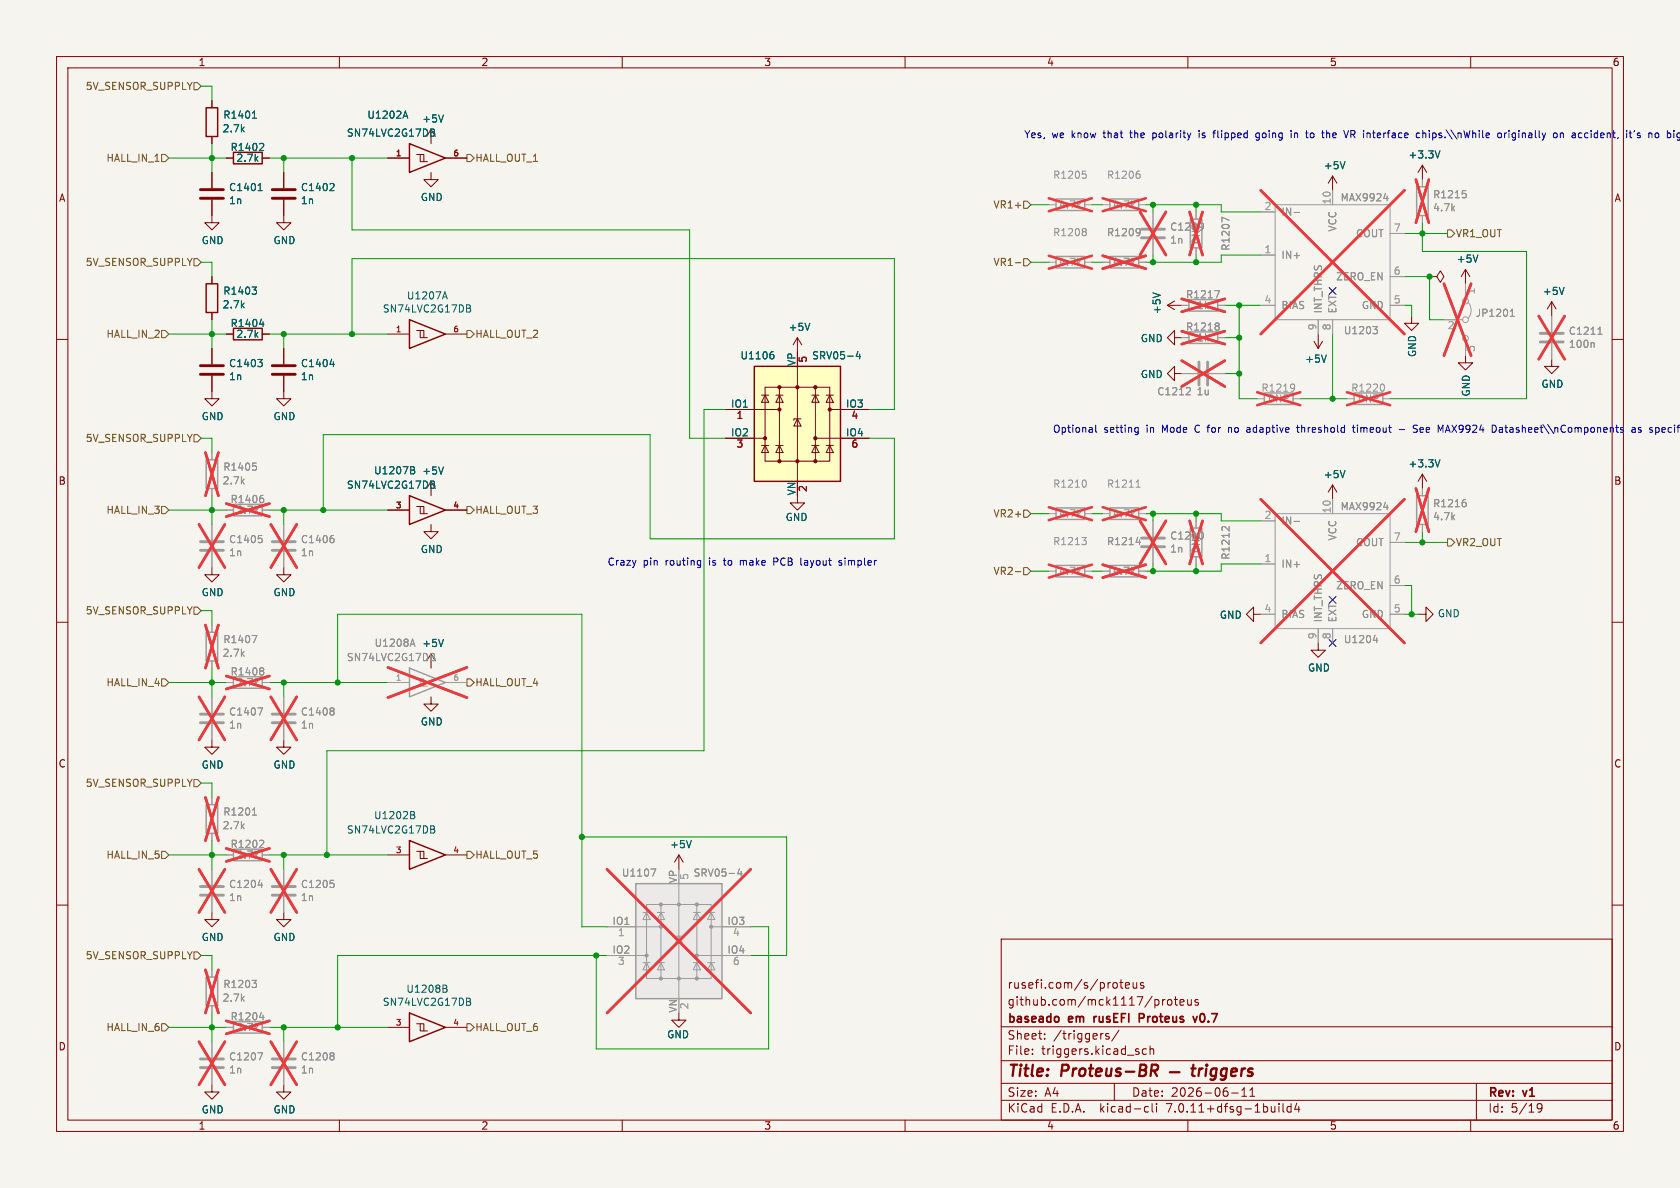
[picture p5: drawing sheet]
<svg xmlns="http://www.w3.org/2000/svg" width="297mm" height="210mm" viewBox="0 0 297 210" stroke-linecap="round" stroke-linejoin="round" font-family="sans-serif">
<path d="M0 0h297v210h-297z" fill="#f5f4ef" stroke="#f5f4ef" stroke-width=".18"/>
<g fill="none" stroke="#840000" stroke-width=".18">
<path d="M10 10h277v190h-277zM12 12h273v186h-273zM37.5 17.8v1.3M60 10v2M110 10v2M160 10v2M210 10v2M260 10v2M37.5 35.3v4.1h1.2l-1.2 1.2-1.3-1.2h1.3M37.5 24.1v1.3M37.5 30.5v2.8M40 27.9h1.3"/>
<path d="M46.4 27.9h1.2M50.2 35.3v4.1h1.2l-1.2 1.2-1.3-1.2h1.3M50.2 30.5v2.8M68.6 27.9h3.8M73.7 27.3h.6v1.3h1.3M74.3 27.3h.6v1.3M76.2 30.5v1.3h1.3l-1.3 1.2-1.3-1.2h1.3M77 24.1l-.8-1.2v2.5M78.7 27.9h3.8M235.6 31.1l-.8 1.3M235.6 31.1v2.6M235.6 31.1l.7 1.3"/>
<path d="M251.5 29.2l-.8 1.3M251.5 29.2v2.6M251.5 29.2l.7 1.3M10 60h2M37.5 48.9v1.3M37.5 55.2v1.3M40 59.1h1.3M46.4 59.1h1.2M68.6 59.1h3.8M73.7 58.4h.6v1.3h1.3M74.3 58.4h.6v1.3M78.7 59.1h3.8"/>
<path d="M141 59.7l-.8 1.3M141 59.7v2.5M141 59.7l.7 1.3M206.4 54l1.2 .7M206.4 54h2.5M207.6 59.7v-1.3l-1.2 1.3 1.2 1.3v-1.3h1.3M207.6 53.2l-1.2 .8M233 59.1v2.5M249.6 55.9v1.3h1.2l-1.2 1.2-1.3-1.2h1.3M252.7 48.9h1.3l.6-1 .7 1-.7 1-.6-1M252.7 48.9h.1M259.1 47.6l-.8 1.3"/>
<path d="M259.1 47.6v2.6M259.1 47.6l.7 1.3M274.3 53.3l-.7 1.3M274.3 53.3v2.6M274.3 53.3l.8 1.3M285 60h2M37.5 66.4v4.1h1.2l-1.2 1.3-1.3-1.3h1.3M37.5 61.6v2.8M50.2 66.4v4.1h1.2l-1.2 1.3-1.3-1.3h1.3M50.2 61.6v2.8M128.3 72.4h9.5M128.3 77.5h7"/>
<path d="M134.6 78.7h1.3M134.6 69.9h1.3M135.3 68.5h11.4v13h-11.4zM135.3 78.7l.6 1.3h-1.3zM135.3 69.9l.6 1.2h-1.3zM137.2 78.7h1.2M137.2 69.9h1.2M137.8 78.7l.6 1.3h-1.2zM137.8 69.9l.6 1.2h-1.2zM137.8 68.5v13M141 74l.6 1.3h-1.3zM141 64.8v20.3"/>
<path d="M141.6 74h-1.3v.3M143.5 78.7h1.3M143.5 69.9h1.3M144.1 78.7l.7 1.3h-1.3zM144.1 69.9l.7 1.2h-1.3zM144.1 68.5v13M144.1 77.5h9.6M146 78.7h1.3M146 69.9h1.3M146.7 78.7l.6 1.3h-1.3zM146.7 69.9l.6 1.2h-1.3zM146.7 72.4h7"/>
<path d="M207.6 66v-1.2l-1.2 1.2 1.2 1.3v-1.3h1.3M232.3 60.3l.7 1.3M233.8 60.3l-.8 1.3M259.1 62.9v1.2h1.2l-1.2 1.3-1.3-1.3h1.3M274.3 63.5v1.3h1.3l-1.3 1.2-1.3-1.2h1.3M68.6 90.2h3.8M73.7 89.5h.6v1.3h1.3M74.3 89.5h.6v1.3M76.2 92.7v1.3h1.3l-1.3 1.3-1.3-1.3h1.3M77 86.4l-.8-1.3v2.5M78.7 90.2h3.8M141 87.6v1.3h1.2l-1.2 1.3-1.3-1.3h1.3"/>
<path d="M235.6 85.7v2.6M235.6 85.7l-.8 1.3M235.6 85.7l.7 1.3M251.5 83.8v2.6M251.5 83.8l-.8 1.3M251.5 83.8l.7 1.3M10 110h2M37.5 100.3v1.3h1.2l-1.2 1.3-1.3-1.3h1.3M50.2 100.3v1.3h1.2l-1.2 1.3-1.3-1.3h1.3M77 116.8l-.8-1.2v2.5M221.6 108.6v-1.3l-1.3 1.3 1.3 1.3v-1.3h1.3M233 113.7v1.2h1.3l-1.3 1.3-1.2-1.3h1.2"/>
<path d="M250.8 108.6h1.3v-1.3l1.3 1.3-1.3 1.3v-1.3M285 110h2M37.5 130.8v1.3h1.2l-1.2 1.3-1.3-1.3h1.3M50.2 130.8v1.3h1.2l-1.2 1.3-1.3-1.3h1.3M76.2 123.2v1.3h1.3l-1.3 1.2-1.3-1.2h1.3M10 160h2M68.6 151.1h3.8M73.7 150.5h.6v1.3h1.3M74.3 150.5h.6v1.3M78.7 151.1h3.8M120 151.1l-.7 1.3M120 151.1v2.6"/>
<path d="M120 151.1l.8 1.3M285 160h2M37.5 161.3v1.3h1.2l-1.2 1.2-1.3-1.2h1.3M50.2 161.3v1.3h1.2l-1.2 1.2-1.3-1.2h1.3M120 179.1v1.2h1.3l-1.3 1.3-1.3-1.3h1.3M177 166h108v32h-108zM197.5 173.8v.8M198 173.7h.5M198.2 173.2v1.3l.3 .2M199 174.2l.7-.1-.1-.3-.4-.1-.2 .2v.7h.6M200.3 173.7l.1 .9 .3 .1 .3-.1M201 173.7v1"/>
<path d="M202.2 173.8l-.4-.1-.2 .2 .1 .2 .5 .2v.3h-.6M205.5 176.7v1M206 176.7l-.3 .1-.2 .2M206.5 176.8l.4-.1 .3 .3v.4l-.3 .3-.4-.1-.1-.2v-.4zM207.6 176.7h.6M207.8 176.2v1.3l.4 .2M208.6 177.2l.7-.1-.1-.3-.4-.1-.2 .2 .1 .7h.5M210 176.7v.9l.4 .1 .2-.1M210.6 176.7v1M211.8 176.8l-.3-.1-.3 .2 .1 .2 .5 .2v.3h-.6M37.5 191.8v1.2h1.2l-1.2 1.3-1.3-1.3h1.3M50.2 191.8v1.2h1.2l-1.2 1.3-1.3-1.3h1.3"/>
<path d="M60 198v2M68.6 181.6h3.8M73.7 181h.6v1.2h1.3M74.3 181h.6v1.2M78.7 181.6h3.8M110 198v2M160 198v2M177 194.5h108M177 191.5h108M177 187.5h108M177 181.5h108M182.5 186.3v.1"/>
<path d="M182.5 185.5v.1M184.7 183.6v.1M184.7 182.8v.1M196 182.8l-.3-.1-.2 .2v.2l.5 .2v.3h-.5M197 191.5v3M197.8 182.1l-1.3 2M202.6 195.6l.4 .1M202.7 185.5l-.5-.1-.2 .3v.4l.1 .2h.6M203 196.5l-.4 .1M203.3 185.5l.2-.1 .4 .1 .1 .9M203.3 184.9v1.5M203.7 195.1v1.3l.2 .2"/>
<path d="M204.5 195.1v.1M204.5 195.6v1M210 198v2M217.7 193.2h1.2M219.5 193.8h.9M219.5 192.7l.5-.4v1.5M221 193.8h.8M221 192.7l.4-.4v1.5M226.1 195.1v.1M226.1 195.6v1M226.8 195.1v1.3l.2 .2M228.2 195.7l-.4-.1-.3 .3v.4l.2 .2h.5"/>
<path d="M228.2 195.1v1.5M229.2 195l-.3 1.1h.9M229.6 195.6v1M260 198v2M261 191.5v6.5M271.7 195.4l.3-.3 .5 .1a.99 .99 0 0 1-.3 1.4h-.3M271.7 195.7l.3 .3h.5l.1-.3"/>
</g>
<g fill="none" stroke="#840000" stroke-width=".4">
<path d="M203.6 188.2l1 .1a.58 .58 0 0 1-.3 1h-.8M204 189.3l.5 .9M206.8 189.5h1.7M210.6 188.9h.8M211 188.2l-.2 1.7v.2l.4 .1M212 188.9l-.1 1.3M212.6 188.9l-.4 .1-.2 .3M213.3 188.9l-.2 1.3M213.4 188.2l-.1 .2M213.4 188.2l-.1 .1v.1M213.4 188.2v.1l-.1 .1M215.1 189a.66 .66 0 0 0-1 .3l-.1 .5 .2 .3 .1 .1 .6-.1"/>
<path d="M215.1 188.9l-.2 1.6a.6 .6 0 0 1-.9 .3M216.9 189a.66 .66 0 0 0-1 .3l-.1 .5 .2 .3 .2 .1 .5-.1M216.9 188.9l-.2 1.6a.6 .6 0 0 1-.9 .3M217.7 189.5l.9-.1v-.4l-.2-.1-.6 .1-.2 .9 .3 .3 .6-.1M219.6 188.9l-.2 1.3M220.1 188.9l-.4 .1-.2 .3M221.5 189a.49 .49 0 0 0-.8 .3v.1l.7 .2v.3l-.3 .3-.5-.1"/>
</g>
<path d="M187.1 179.8v.7M193.4 179.7v1M193.5 179.8l-.1 .2M202.1 179.3l-.7-.1v1.5M202.1 179.9l-.7 .1M210.9 179.7l.4 1 .3-1M212.2 179.5v.9" fill="none" stroke="#840000" stroke-width=".3"/>
<g fill="none" stroke="#006464" stroke-width=".18">
<path d="M44.7 19.9l.3-.3v1.3M71.7 19.6l.4 1.3M44.6 20.9h.7M45.6 33.7h.8M45.8 32.7l.2-.3v1.3M46.4 25.3l.2 .3v.3l-.8 .7h.8M58.8 32.4l.3 .3-.1 .3-.7 .7h.8M71.4 20.5h.6M76.1 22.8l.6 .1 .1 .3-.2 .2M76.1 23.4h.5M76.6 23.4l.3 .3-.1 .3-.7 .1M78.4 20.3l-.4 1.3"/>
<path d="M237.8 28.6l-.4 1.2M254.6 26.7l-.5 1.2M44.6 50.7h.7l-.4 .5M45.1 51.2l.2 .3v.3l-.2 .2M45.9 57.3h.8M46.5 56.9v.8M78.3 52.5h.7M78.6 51.6l.5 1.3M82.5 53.9l.6 .1 .1 .3-.3 .2M82.5 54.5h.4M82.9 54.5l.3 .2v.3l-.7 .2M143.2 57.1l-.5 1.3"/>
<path d="M203.8 51.8l1.3 .4M261.3 45.1l-.4 1.3M276.5 50.8l-.4 1.3M45.6 63.5h.8l-.5 .5M46.1 64l.3 .3v.3l-.3 .2M58.3 64.4h.8M58.9 64v.8M136.3 62.7h.4l.1 .2v.4l-.5 .1M136.5 62.2h.2M151.7 62.1l-.3 .9h.8M152 62.6v.8M234.5 62.8l-.4 1.2"/>
<path d="M72.6 82.5l.6 .1 .1 .3-.3 .2M72.6 83.1h.4M73 83.1l.3 .2v.3l-.7 .2M76.1 85l.6 .2 .1 .2-.2 .2M76.1 85.6h.5M76.6 85.6l.3 .3-.1 .3-.7 .1M78.4 82.5l-.4 1.3M237.8 83.2l-.4 1.3M254.6 81.3l-.5 1.2M78.4 113l-.4 1.3M72.6 143.5l.6 .1 .1 .2-.3 .3M72.6 144.1h.4"/>
<path d="M73 144.1l.3 .2v.3l-.7 .1M76.1 146l.6 .1 .1 .3-.2 .2M76.1 146.6h.5M76.6 146.6l.3 .2-.1 .3-.7 .2M122.2 148.6l-.4 1.3M78.3 174.1l.6 .2 .1 .2-.3 .2M78.3 174.7h.4M78.7 174.7l.3 .3v.3l-.7 .1M82.5 176.4l.6 .2 .1 .2-.3 .3M82.5 177.1h.4M82.9 177.1l.3 .2v.3l-.7 .1"/>
</g>
<path d="M35.4 35.1h4.1M35.4 33.5h4.1M48.1 35.1h4.1M48.1 33.5h4.1M35.4 66.2h4.1M35.4 64.6h4.1M48.1 66.2h4.1M48.1 64.6h4.1" fill="none" stroke="#840000" stroke-width=".51"/>
<g fill="none" stroke="#9c9b98" stroke-width=".25">
<path d="M186.7 35.2h5.1v2h-5.1zM196.2 35.2h5.1v2h-5.1zM210.4 38.7h2.1v5.1h-2.1zM250.4 33h2.1v5.1h-2.1zM186.7 45.3h5.1v2.1h-5.1zM196.2 45.3h5.1v2.1h-5.1zM210.2 58.7h5.1v2h-5.1zM210.2 53h5.1v2h-5.1zM223.5 69.5h5.1v2h-5.1zM239.4 69.5h5.1v2h-5.1zM36.4 81.3h2.1v5.1h-2.1zM41.3 89.2h5.1v2h-5.1z"/>
<path d="M186.7 89.8h5.1v2h-5.1zM186.7 99.9h5.1v2.1h-5.1zM196.2 89.8h5.1v2h-5.1zM196.2 99.9h5.1v2.1h-5.1zM210.4 93.3h2.1v5.1h-2.1zM250.4 87.6h2.1v5.1h-2.1zM36.4 111.8h2.1v5h-2.1zM41.3 119.6h5.1v2.1h-5.1zM72.4 118.1l6.3 2.6-6.3 2.5zM36.4 142.2h2.1v5.1h-2.1zM41.3 150.1h5.1v2h-5.1zM112.4 156.2h15.2v20.3h-15.2z"/>
<path d="M36.4 172.7h2.1v5.1h-2.1zM41.3 180.6h5.1v2h-5.1z"/>
</g>
<g fill="none" stroke="#9c9b98" stroke-width=".18">
<path d="M185.4 36.2h1.3M191.8 36.2h1.2M194.9 36.2h1.3M201.3 36.2h1.3M203.8 37.5v2.8M211.5 37.5v1.2M222.9 37.5h2.5M225.4 36.2h20.3v20.3h-20.3zM235.6 33.7v2.5M251.5 31.8v1.2M251.5 38.1v1.3M185.4 46.4h1.3"/>
<path d="M191.8 46.4h1.2M194.9 46.4h1.3M201.3 46.4h1.3M203.8 42.3v2.8M208.9 54h1.3M208.9 59.7h1.3M211.5 43.8v1.3M215.3 54h1.2M215.3 59.7h1.2M222.9 45.1h2.5M222.9 54h2.5M233 56.5v2.6"/>
<path d="M235.6 56.5v2.6M245.7 54h2.6M245.7 48.9h2.6M245.7 41.3h2.6M255.3 56.5h3.3M259.1 50.2v2.5M259.6 53.5a2.27 2.27 0 0 1 0 2.8M274.3 55.9v2.8M208.9 66h2.8M213.7 66h2.8M222.2 70.5h1.3M228.6 70.5h1.3"/>
<path d="M238.1 70.5h1.3M244.5 70.5h1.2M259.1 60.3v2.6M274.3 60.7v2.8M37.5 80v1.3M37.5 86.4v1.2M37.5 92.7v2.8M37.5 97.5v2.8M40 90.2h1.3M46.4 90.2h1.2M50.2 92.7v2.8M50.2 97.5v2.8"/>
<path d="M185.4 90.8h1.3M191.8 90.8h1.2M194.9 90.8h1.3M201.3 90.8h1.3M203.8 92.1v2.8M203.8 96.9v2.8M211.5 92.1v1.2M211.5 98.4v1.3M222.9 99.7h2.5M222.9 92.1h2.5M225.4 90.8h20.3v20.3h-20.3zM235.6 88.3v2.5"/>
<path d="M245.7 95.9h2.6M251.5 86.4v1.2M251.5 92.7v1.3M37.5 110.5v1.3M37.5 116.8v1.3M185.4 101h1.3M191.8 101h1.2M194.9 101h1.3M201.3 101h1.3M222.9 108.6h2.5M233 111.1v2.6M235.6 111.1v2.6"/>
<path d="M245.7 108.6h2.6M245.7 103.5h2.6M37.5 123.2v2.8M37.5 128v2.8M40 120.7h1.3M46.4 120.7h1.2M50.2 123.2v2.8M50.2 128v2.8M68.6 120.7h3.8M73.7 120h.6v1.3h1.3M74.3 120h.6v1.3M78.7 120.7h3.8"/>
<path d="M37.5 141v1.2M37.5 147.3v1.3M37.5 153.7v2.8M37.5 158.5v2.8M40 151.1h1.3M46.4 151.1h1.2M50.2 153.7v2.8M50.2 158.5v2.8M114.3 159.9h11.4v13.1h-11.4zM116.8 159.9v13.1M120 156.2v20.3M123.2 159.9v13.1"/>
<path d="M37.5 171.5v1.2M37.5 177.8v1.3M107.3 163.8h9.5M107.3 168.9h7M113.7 170.2h1.2M113.7 161.3h1.2M114.3 170.2l.6 1.3h-1.2zM114.3 161.3l.6 1.3h-1.2zM116.2 170.2h1.3M116.2 161.3h1.3M116.8 170.2l.7 1.3h-1.3zM116.8 161.3l.7 1.3h-1.3z"/>
<path d="M120 165.5l.6 1.3h-1.2zM120.6 165.5h-1.2v.2M122.6 170.2h1.2M122.6 161.3h1.2M123.2 170.2l.6 1.3h-1.2zM123.2 161.3l.6 1.3h-1.2zM123.2 168.9h9.5M125.1 170.2h1.3M125.1 161.3h1.3M125.7 170.2l.7 1.3h-1.3zM125.7 161.3l.7 1.3h-1.3zM125.7 163.8h7"/>
<path d="M37.5 184.2v2.7M37.5 189v2.8M40 181.6h1.3M46.4 181.6h1.2M50.2 184.2v2.7M50.2 189v2.8"/>
<circle cx="259.1" cy="53.2" r=".51"/>
<circle cx="259.1" cy="56.5" r=".51"/>
<circle cx="259.1" cy="59.8" r=".51"/>
</g>
<g fill="none" stroke="#939391" stroke-width=".18">
<path d="M191.4 30.2h.6M191.8 30.7l.2 .3v.3l-.2 .2M201.2 30.2h.2M201.3 30.7l.3 .3v.3l-.3 .2M217.3 38.9l-1.3-.5v.8M228.8 37.6h.9M244.6 35.1h.8M258.5 33.7h.7M259 34.2l.2 .2v.3l-.2 .3M191.8 40.4l.2 .2-.2 .4 .2 .2v.2l-.2 .3M201.3 40.4l.2 .1a1.03 1.03 0 0 1-.2 1.1M201.6 41l-.3 .2"/>
<path d="M214.8 51.4h.8l-.5 1.2M215.3 57.1l.2 .2-.2 .3 .2 .3v.2l-.2 .3M242.7 57.7h.8l-.4 .5 .3 .1 .1 .5-.2 .2h-.4M267 55.9h.7M267 55l.4-.3v1.2M282.5 59.1h.7M282.6 58.1l.3-.3v1.3M210.2 68.5l.3 .3-.1 .3-.7 .7h.8M228.6 67.9l.2 .1a1.03 1.03 0 0 1-.2 1.1M228.9 68.4l-.3 .3M244.4 67.9a.79 .79 0 0 1 0 1.3M281.6 60.6l.2 .1v.7"/>
<path d="M44.7 81.9h.6M45.1 82.3l.2 .3v.3l-.2 .2M45.7 94.7h.6M46.1 95.1l.3 .3v.3l-.3 .2M46.3 87.6h.2M46.4 88.1l.2 .2v.3l-.2 .2M58.7 94.7h.2M58.8 95.1l.3 .3v.3l-.3 .2M191.3 95h.7l-.4 .5M191.7 84.9a.79 .79 0 0 1 0 1.2M191.8 95.5l.2 .2v.3l-.2 .3M200.8 86.1h.8"/>
<path d="M200.8 95.9h.8M201 85.2l.2-.3v1.2M201.4 95.4v.9M217.3 93.1v.8l-.7-.8h-.3l-.3 .2M228.8 92.2h.9M244.6 89.7h.8M258.9 88.3h.2M259 88.8l.2 .2v.3l-.2 .3M44.6 112.3h.8l-.5 1.3M46.4 118.1l.2 .2-.2 .3 .2 .2v.3l-.2 .2M72.6 113.9h.6M72.9 113l.5 1.2"/>
<path d="M76.1 115.5l.6 .1 .1 .3-.2 .2M76.1 116.1h.5M76.6 116.1l.3 .3-.1 .3-.7 .1M242.8 113.2h.8M243.4 112.8v.8M45.6 125.1h.8l-.5 1.3M58.8 125.1l.3 .3-.3 .3 .3 .2v.3l-.3 .2M44.6 144.1h.7M44.7 143.1l.3-.3v1.3M45.6 156.5h.8M46.2 156v.9M46.4 148.5l.2 .3v.3l-.8 .7h.8"/>
<path d="M58.4 155.6h.6M58.8 156.1l.3 .2v.3l-.3 .3M115.1 153.6h.8l-.5 1.3M130.7 153.6l-.3 .9h.8M131 154v.9M44.6 173.3h.7l-.4 .5M45.1 173.8l.2 .2v.3l-.2 .3M45.9 179.9h.8M46.5 179.4v.9M45.6 186.1h.8l-.5 1.3M58.8 186.1l.3 .2-.3 .3 .3 .3v.2l-.3 .3"/>
</g>
<g fill="none" stroke="#eb3a3d" stroke-width=".46">
<path d="M185.4 35.1l7.6 2.2M193 35.1l-7.6 2.2M194.9 35.1l7.7 2.2M201.5 37.5l4.6 7.6M202.6 35.1l-7.7 2.2M206.1 37.5l-4.6 7.6M210.3 37.5l2.3 7.6M212.6 37.5l-2.3 7.6M222.9 33.7l25.4 25.4M248.3 33.7l-25.4 25.4M250.3 31.8l2.3 7.6M252.6 31.8l-2.3 7.6"/>
<path d="M185.4 45.2l7.6 2.3M193 45.2l-7.6 2.3M194.9 45.2l7.7 2.3M202.6 45.2l-7.7 2.3M208.9 58.5l7.6 2.3M208.9 52.8l7.6 2.3M216.5 58.5l-7.6 2.3M216.5 52.8l-7.6 2.3M255.3 50.2l4.8 12.7M260.1 50.2l-4.8 12.7M272 55.9l4.6 7.6M276.6 55.9l-4.6 7.6"/>
<path d="M208.9 63.8l7.6 4.5M216.5 63.8l-7.6 4.5M222.2 69.3l7.7 2.3M229.9 69.3l-7.7 2.3M238.1 69.3l7.6 2.3M245.7 69.3l-7.6 2.3M35.2 92.7l4.6 7.6M36.3 80l2.3 7.6M38.6 80l-2.3 7.6M39.8 92.7l-4.6 7.6M40 89l7.6 2.3M47.6 89l-7.6 2.3"/>
<path d="M47.9 92.7l4.6 7.6M52.5 92.7l-4.6 7.6M185.4 89.7l7.6 2.2M185.4 99.8l7.6 2.3M193 89.7l-7.6 2.2M193 99.8l-7.6 2.3M194.9 89.7l7.7 2.2M194.9 99.8l7.7 2.3M201.5 92.1l4.6 7.6M202.6 89.7l-7.7 2.2M202.6 99.8l-7.7 2.3M206.1 92.1l-4.6 7.6"/>
<path d="M210.3 92.1l2.3 7.6M212.6 92.1l-2.3 7.6M222.9 88.3l25.4 25.4M248.3 88.3l-25.4 25.4M250.3 86.4l2.3 7.6M252.6 86.4l-2.3 7.6M36.3 110.5l2.3 7.6M38.6 110.5l-2.3 7.6M40 119.5l7.6 2.3M47.6 119.5l-7.6 2.3M68.6 118l13.9 5.3M82.5 118l-13.9 5.3"/>
<path d="M35.2 123.2l4.6 7.6M39.8 123.2l-4.6 7.6M47.9 123.2l4.6 7.6M52.5 123.2l-4.6 7.6M35.2 153.7l4.6 7.6M36.3 141l2.3 7.6M38.6 141l-2.3 7.6M39.8 153.7l-4.6 7.6M40 150l7.6 2.3M47.6 150l-7.6 2.3M47.9 153.7l4.6 7.6M52.5 153.7l-4.6 7.6"/>
<path d="M107.3 153.7l25.4 25.4M132.7 153.7l-25.4 25.4M36.3 171.5l2.3 7.6M38.6 171.5l-2.3 7.6M35.2 184.2l4.6 7.6M39.8 184.2l-4.6 7.6M40 180.5l7.6 2.3M47.6 180.5l-7.6 2.3M47.9 184.2l4.6 7.6M52.5 184.2l-4.6 7.6"/>
</g>
<path d="M36.4 19.1h2.1v5h-2.1zM41.3 26.9h5.1v2.1h-5.1zM72.4 25.4l6.3 2.5-6.3 2.6zM36.4 50.2h2.1v5h-2.1zM41.3 58h5.1v2.1h-5.1zM72.4 56.5l6.3 2.6-6.3 2.5zM133.3 64.8h15.3v20.3h-15.3zM72.4 87.6l6.3 2.6-6.3 2.5zM72.4 148.6l6.3 2.5-6.3 2.6zM72.4 179.1l6.3 2.5-6.3 2.6z" fill="none" stroke="#840000" stroke-width=".25"/>
<g fill="none" stroke="#9c9b98" stroke-width=".51">
<path d="M201.8 42h4.1M201.8 40.5h4.1M272.3 58.9h4.1M212 64v4.1M213.5 64v4.1M272.3 60.5h4.1M35.4 97.3h4.1M35.4 95.8h4.1M48.1 97.3h4.1M48.1 95.8h4.1M201.8 96.6h4.1M201.8 95.1h4.1"/>
<path d="M35.4 127.8h4.1M35.4 126.2h4.1M48.1 127.8h4.1M48.1 126.2h4.1M35.4 158.2h4.1M35.4 156.7h4.1M48.1 158.2h4.1M48.1 156.7h4.1M35.4 188.7h4.1M35.4 187.2h4.1M48.1 188.7h4.1M48.1 187.2h4.1"/>
</g>
<path d="M133.3 64.8h15.3v20.3h-15.3z" fill="#ffffc2" stroke="#ffffc2" stroke-width=".18"/>
<g fill="#840000" stroke="#840000" stroke-width=".18">
<circle cx="135.3" cy="77.5" r=".28"/>
<circle cx="137.8" cy="81.5" r=".28"/>
<circle cx="137.8" cy="72.4" r=".28"/>
<circle cx="137.8" cy="68.5" r=".28"/>
<circle cx="141" cy="81.5" r=".28"/>
<circle cx="141" cy="68.5" r=".28"/>
<circle cx="144.1" cy="81.5" r=".28"/>
<circle cx="144.1" cy="77.5" r=".28"/>
<circle cx="144.1" cy="68.5" r=".28"/>
<circle cx="146.7" cy="72.4" r=".28"/>
</g>
<path d="M112.4 156.2h15.2v20.3h-15.2z" fill="#ebeae8" stroke="#ebeae8" stroke-width=".18"/>
<g fill="#9c9b98" stroke="#9c9b98" stroke-width=".18">
<circle cx="114.3" cy="168.9" r=".28"/>
<circle cx="116.8" cy="173" r=".28"/>
<circle cx="116.8" cy="163.8" r=".28"/>
<circle cx="116.8" cy="159.9" r=".28"/>
<circle cx="120" cy="173" r=".28"/>
<circle cx="120" cy="159.9" r=".28"/>
<circle cx="123.2" cy="173" r=".28"/>
<circle cx="123.2" cy="168.9" r=".28"/>
<circle cx="123.2" cy="159.9" r=".28"/>
<circle cx="125.7" cy="163.8" r=".28"/>
</g>
<g fill="none" stroke="#725600" stroke-width=".18">
<path d="M34.3 14.6h.6l.7 .6-.7 .7h-.6zM27.4 28.5h.7M28.6 27.3h.6l.6 .6-.6 .7h-.6zM82.5 27.3h.7l.6 .6-.6 .7h-.7zM181 35.6h.6l.6 .6-.6 .6h-.6zM28.6 58.4h.6l.6 .7-.6 .6h-.6zM34.3 45.7h.6l.7 .7-.7 .6h-.6zM82.5 58.4h.7l.6 .7-.6 .6h-.7zM179.5 46.5h1M181 45.7h.6l.6 .7-.6 .6h-.6zM255.9 40.6h.6l.7 .7-.7 .6h-.6zM34.3 76.8h.6l.7 .7-.7 .6h-.6z"/>
<path d="M28.6 89.5h.6l.6 .7-.6 .6h-.6zM82.5 89.5h.7l.6 .7-.6 .6h-.7zM181 90.2h.6l.6 .6-.6 .6h-.6zM255.9 95.3h.6l.7 .6-.7 .6h-.6zM34.3 107.3h.6l.7 .7-.7 .6h-.6zM179.5 101.1h1M181 100.3h.6l.6 .7-.6 .6h-.6zM28.6 120h.6l.6 .7-.6 .6h-.6zM34.3 137.8h.6l.7 .6-.7 .7h-.6zM82.5 120h.7l.6 .7-.6 .6h-.7zM28.6 150.5h.6l.6 .6-.6 .7h-.6zM82.5 150.5h.7l.6 .6-.6 .7h-.7z"/>
<path d="M34.3 168.3h.6l.7 .6-.7 .6h-.6zM28.6 181h.6l.6 .6-.6 .6h-.6zM82.5 181h.7l.6 .6-.6 .6h-.7z"/>
</g>
<g fill="none" stroke="#0000c2" stroke-width=".18">
<path d="M203.8 23.5v1.3M203.8 24.3l.1 .1M203.9 23.5l-.1 .1M212 23.1v.1M212 23.5v.9M214.4 23.5h.5M214.9 23.1l-.3 .2M222.6 23.6l-.3-.1-.3 .2 .1 .6h.5M222.6 23.5v1l-.2 .3-.3-.1M228.2 23.1v.1M228.2 23.5v.9M228.9 23.5v.9"/>
<path d="M229.2 23.5l-.3 .1M232.1 23.5l-.3 .1-.2 .1 .1 .5 .4 .2M234.6 23.6l.3-.1 .2 .2M238.8 23.7h.5M239.1 23.7l.5 .7M239.3 23.1h-.5v1.3M250.6 23.5l.4 .1M251 24.3l-.4 .1M251.5 23.6l.2-.1 .3 .1 .1 .8M251.5 23.1v1.3M264.8 23.6l.2-.1 .4 .1v.5l-.1 .2-.3 .1-.2-.2zM266 23.5v.9"/>
<path d="M266.3 23.5l-.3 .2M266.8 23.1v.1M266.8 23.5v.9M275.1 23.5l.2 .2v.4l-.2 .3M275.8 23.6l.2-.1 .3 .1 .1 .8M275.8 23.5v.9M280.6 23.5h-.2l-.3 .2 .1 .5 .4 .2M289 23.1l-.2 .2M289.9 23.6l-.3-.1-.2 .2 .1 .2 .4 .1v.3h-.5M291.5 23.6l.2-.1 .3 .1v.8M291.5 23.5v.9M292.7 23.6l.3-.1 .3 .2v.4l-.3 .3-.3-.1-.1-.2z"/>
<path d="M193.7 75.2v1l.2 .2M200.9 75.6h.3M201.2 75.6v1l-.1 .2h-.3M201.2 76.4h-.3M217.2 75.6v.8M217.5 75.6l-.3 .1M220.4 76.4h.6M220.4 75.6h.5M221 75.9l-.6 .1M229.2 75.6h.5M229.4 75.2v1l.3 .2M239.1 75.6h.5"/>
<path d="M239.3 75.2v1l.3 .2M240 75.2v.1M240 75.6v.8M247.4 75.9h.9M250.6 75.2h-.5l-.3 .2 .2 .3 .5 .2v.4l-.2 .1h-.5M251.2 75.6l-.2 .2v.4l.2 .2M251.6 75.9l-.6 .1M255.6 76.1h.6M255.9 75.2l-.4 1.2M265.1 75.6h.3l.2 .2M265.6 75.9h-.4l-.2 .2 .2 .3h.4M286.5 75.9l.5 .3v.2h-.4"/>
<path d="M286.5 75.6h.5M288.5 75.6h.5l.1 .8M289.1 75.9h-.4l-.2 .2 .2 .3h.4M290.1 75.6h-.3l-.2 .2 .1 .1 .4 .2v.3h-.5M123.5 99.1h.4M123.9 99.1v1l-.3 .2M123.9 99.9h-.4M130.9 99.1v.8M131.1 99.1l-.2 .1M136.8 99.3h.5M137.3 98.6h-.5v1.3M148.8 99.1h-.3l-.2 .2 .1 .1 .4 .2v.3h-.5"/>
</g>
<g fill="none" stroke="#009600" stroke-width=".18">
<path d="M35.6 15.2h1.9v2.6M29.8 27.9h10.2M37.5 25.4v5.1M47.6 27.9h21M50.2 27.9v2.6M62.2 27.9v12.7h59.7v36.9h6.4M182.2 36.2h3.2M193 36.2h1.9M202.6 36.2h13.3v1.3h7M203.8 36.2v1.3M211.5 36.2v1.3M251.5 39.4v5.1h18.4v26h-24.2"/>
<path d="M29.8 59.1h10.2M35.6 46.4h1.9v2.5M37.5 56.5v5.1M47.6 59.1h21M50.2 59.1v2.5M62.2 59.1v-13.4h95.9v26.7h-4.4M182.2 46.4h3.2M193 46.4h1.9M203.8 45.1v1.3M211.5 45.1v1.3M216.5 59.7h2.6M216.5 54h6.4"/>
<path d="M219.1 54v16.5h3.1M222.9 45.1h-7v1.3h-13.3M235.6 59.1v11.4M248.3 48.9h4.4v7.6h2.6M248.3 54h1.3v1.9M248.3 41.3h7.6M35.6 77.5h1.9v2.5M128.3 72.4h-3.8v60.3h-66.7v18.4M153.7 77.5h4.4v17.8h-43.2v-18.5h-57.8v13.4M216.5 66h2.6M229.9 70.5h8.2M29.8 90.2h10.2"/>
<path d="M37.5 87.6v5.1M47.6 90.2h21M50.2 90.2v2.5M182.2 90.8h3.2M193 90.8h1.9M202.6 90.8h13.3v1.3h7M203.8 90.8v1.3M203.8 99.7v1.3M211.5 90.8v1.3M211.5 99.7v1.3M222.9 99.7h-7v1.3h-13.3M248.3 95.9h7.6"/>
<path d="M251.5 94v1.9M35.6 108h1.9v2.5M37.5 118.1v5.1M182.2 101h3.2M193 101h1.9M248.3 103.5h1.3v5.1M248.3 108.6h2.5M29.8 120.7h10.2M35.6 138.4h1.9v2.6M47.6 120.7h21M50.2 120.7v2.5M59.7 120.7v-12.1h43.2v55.2h4.4"/>
<path d="M29.8 151.1h10.2M37.5 148.6v5.1M47.6 151.1h21M50.2 151.1v2.6M102.9 148h36.2v20.9h-6.4M35.6 168.9h1.9v2.6M37.5 179.1v5.1M107.3 168.9h-47.6v12.7M132.7 163.8h3.2v21.6h-30.5v-16.5M29.8 181.6h10.2M47.6 181.6h21M50.2 181.6v2.6"/>
</g>
<path d="M235 50.8l1.2 1.2M236.2 50.8l-1.2 1.2M235 105.4l1.2 1.3M235 113.1l1.2 1.2M236.2 105.4l-1.2 1.3M236.2 113.1l-1.2 1.2" fill="none" stroke="#000084" stroke-width=".18"/>
<g fill="#009600" stroke="#009600" stroke-width=".18">
<circle cx="37.5" cy="90.2" r=".46"/>
<circle cx="37.5" cy="27.9" r=".46"/>
<circle cx="37.5" cy="59.1" r=".46"/>
<circle cx="37.5" cy="120.7" r=".46"/>
<circle cx="50.2" cy="120.7" r=".46"/>
<circle cx="37.5" cy="151.1" r=".46"/>
<circle cx="57.1" cy="90.2" r=".46"/>
<circle cx="57.8" cy="151.1" r=".46"/>
<circle cx="102.9" cy="148" r=".46"/>
<circle cx="50.2" cy="181.6" r=".46"/>
<circle cx="59.7" cy="181.6" r=".46"/>
<circle cx="105.4" cy="168.9" r=".46"/>
<circle cx="50.2" cy="151.1" r=".46"/>
<circle cx="37.5" cy="181.6" r=".46"/>
<circle cx="50.2" cy="59.1" r=".46"/>
<circle cx="62.2" cy="27.9" r=".46"/>
<circle cx="50.2" cy="27.9" r=".46"/>
<circle cx="50.2" cy="90.2" r=".46"/>
<circle cx="211.5" cy="101" r=".46"/>
<circle cx="249.6" cy="108.6" r=".46"/>
<circle cx="211.5" cy="90.8" r=".46"/>
<circle cx="203.8" cy="101" r=".46"/>
<circle cx="59.7" cy="120.7" r=".46"/>
<circle cx="62.2" cy="59.1" r=".46"/>
<circle cx="219.1" cy="66" r=".46"/>
<circle cx="219.1" cy="59.7" r=".46"/>
<circle cx="251.5" cy="95.9" r=".46"/>
<circle cx="219.1" cy="54" r=".46"/>
<circle cx="252.7" cy="48.9" r=".46"/>
<circle cx="235.6" cy="70.5" r=".46"/>
<circle cx="251.5" cy="41.3" r=".46"/>
<circle cx="211.5" cy="46.4" r=".46"/>
<circle cx="211.5" cy="36.2" r=".46"/>
<circle cx="203.8" cy="36.2" r=".46"/>
<circle cx="203.8" cy="46.4" r=".46"/>
<circle cx="203.8" cy="90.8" r=".46"/>
</g>
<g font-size="2.8" fill="#840000">
<text x="178" y="190.9">Title:</text>
<text x="187.7" y="190.9">Proteus-BR</text>
</g>
<g font-size="2.1" fill="#840000">
<text x="178" y="178">github.com/mck1117/proteus</text>
<text x="178" y="175">rusefi.com/s/proteus</text>
<text x="178" y="184">Sheet:</text>
<text x="178" y="181.2">baseado</text>
<text x="186.2" y="184">/triggers/</text>
<text x="189" y="181.2">em</text>
<text x="194.1" y="181.2">rusEFI</text>
<text x="202.7" y="181.2">Proteus</text>
<text x="212.9" y="181.2">v0.7</text>
<text x="178" y="186.7">File:</text>
<text x="184.1" y="186.7">triggers.kicad_sch</text>
<text x="178" y="196.9">KiCad</text>
<text x="178" y="194.1">Size:</text>
<text x="184.7" y="194.1">A4</text>
<text x="185.7" y="196.9">E.D.A.</text>
<text x="194.6" y="196.9">kicad-cli</text>
<text x="200" y="194.1">Date:</text>
<text x="206.5" y="196.9">7.0.11+dfsg-1build4</text>
<text x="207" y="194.1">2026-06-11</text>
<text x="263" y="194.3">Rev:</text>
<text x="263" y="196.9">Id:</text>
<text x="267.1" y="196.9">5/19</text>
<text x="269.4" y="194.3">v1</text>
</g>
<g font-size="1.8" fill="#840000">
<text x="35" y="11.9">1</text>
<text x="85" y="11.9">2</text>
<text x="135" y="11.9">3</text>
<text x="185" y="11.9">4</text>
<text x="235" y="11.9">5</text>
<text x="285" y="11.9">6</text>
<text x="10.3" y="35.9">A</text>
<text x="285.3" y="35.9">A</text>
<text x="10.3" y="85.9">B</text>
<text x="285.3" y="85.9">B</text>
<text x="10.3" y="135.9">C</text>
<text x="285.3" y="135.9">C</text>
<text x="10.3" y="185.9">D</text>
<text x="285.3" y="185.9">D</text>
<text x="35" y="199.9">1</text>
<text x="85" y="199.9">2</text>
<text x="135" y="199.9">3</text>
<text x="185" y="199.9">4</text>
<text x="235" y="199.9">5</text>
<text x="285" y="199.9">6</text>
</g>
<g font-size="1.8" fill="#725600">
<text x="15.1" y="16.1">5V_SENSOR_SUPPLY</text>
<text x="18.7" y="28.8">HALL_IN_1</text>
<text x="83.9" y="28.8">HALL_OUT_1</text>
<text x="175.5" y="37.1">VR1+</text>
<text x="15.1" y="47.2">5V_SENSOR_SUPPLY</text>
<text x="175.5" y="47.2">VR1-</text>
<text x="257.3" y="42.1">VR1_OUT</text>
<text x="18.7" y="59.9">HALL_IN_2</text>
<text x="83.9" y="59.9">HALL_OUT_2</text>
<text x="15.1" y="78.3">5V_SENSOR_SUPPLY</text>
<text x="18.7" y="91">HALL_IN_3</text>
<text x="83.9" y="91">HALL_OUT_3</text>
<text x="175.5" y="91.7">VR2+</text>
<text x="175.5" y="101.8">VR2-</text>
<text x="257.3" y="96.7">VR2_OUT</text>
<text x="15.1" y="108.8">5V_SENSOR_SUPPLY</text>
<text x="18.7" y="121.5">HALL_IN_4</text>
<text x="83.9" y="121.5">HALL_OUT_4</text>
<text x="15.1" y="139.3">5V_SENSOR_SUPPLY</text>
<text x="18.7" y="152">HALL_IN_5</text>
<text x="83.9" y="152">HALL_OUT_5</text>
<text x="15.1" y="169.8">5V_SENSOR_SUPPLY</text>
<text x="18.7" y="182.5">HALL_IN_6</text>
<text x="83.9" y="182.5">HALL_OUT_6</text>
</g>
<g font-size="1.8" fill="#006464">
<text x="39.3" y="23.6">2.7k</text>
<text x="39.4" y="21.2">R1401</text>
<text x="64.8" y="21.2">U1202A</text>
<text x="74.5" y="21.9">+5V</text>
<text x="40.7" y="26.9">R1402</text>
<text x="41.7" y="28.8">2.7k</text>
<text x="61.2" y="24.4">SN74LVC2G17DB</text>
<text x="248.9" y="28.2">+3.3V</text>
<text x="40.4" y="34">C1401</text>
<text x="53.1" y="34">C1402</text>
<text x="74.3" y="35.7">GND</text>
<text x="233.9" y="30.1">+5V</text>
<text x="40.4" y="36.3">1n</text>
<text x="53.1" y="36.3">1n</text>
<text x="35.6" y="43.4">GND</text>
<text x="48.3" y="43.4">GND</text>
<text x="257.4" y="46.6">+5V</text>
<text x="39.4" y="52.3">R1403</text>
<text x="71.8" y="53.1">U1207A</text>
<text x="272.7" y="52.3">+5V</text>
<text x="39.3" y="54.7">2.7k</text>
<text x="40.7" y="58">R1404</text>
<text x="41.7" y="59.9">2.7k</text>
<text x="67.6" y="55.4">SN74LVC2G17DB</text>
<text x="139.3" y="58.7">+5V</text>
<text x="205.4" y="55.6" transform="rotate(-90 205.4 55.6)">+5V</text>
<text x="40.4" y="65.1">C1403</text>
<text x="53.1" y="65.1">C1404</text>
<text x="130.8" y="63.7">U1106</text>
<text x="140.7" y="64.8" transform="rotate(-90 140.7 64.8)">VP</text>
<text x="143.5" y="63.7">SRV05-4</text>
<text x="201.6" y="60.7">GND</text>
<text x="230.6" y="64.3">+5V</text>
<text x="250.5" y="63.2" transform="rotate(-90 250.5 63.2)">GND</text>
<text x="40.4" y="67.4">1n</text>
<text x="53.1" y="67.4">1n</text>
<text x="201.6" y="67">GND</text>
<text x="260.1" y="70.2" transform="rotate(-90 260.1 70.2)">GND</text>
<text x="272.4" y="68.8">GND</text>
<text x="35.6" y="74.5">GND</text>
<text x="48.3" y="74.5">GND</text>
<text x="129.1" y="72.1">IO1</text>
<text x="129.1" y="77.2">IO2</text>
<text x="149.5" y="72.1">IO3</text>
<text x="149.5" y="77.2">IO4</text>
<text x="248.9" y="82.8">+3.3V</text>
<text x="61.2" y="86.6">SN74LVC2G17DB</text>
<text x="66" y="84">U1207B</text>
<text x="74.5" y="84.1">+5V</text>
<text x="140.7" y="87.7" transform="rotate(-90 140.7 87.7)">VN</text>
<text x="233.9" y="84.7">+5V</text>
<text x="138.8" y="92.3">GND</text>
<text x="74.3" y="98">GND</text>
<text x="35.6" y="105.6">GND</text>
<text x="48.3" y="105.6">GND</text>
<text x="215.6" y="109.6">GND</text>
<text x="254.1" y="109.3">GND</text>
<text x="74.5" y="114.6">+5V</text>
<text x="231.1" y="118.9">GND</text>
<text x="74.3" y="128.4">GND</text>
<text x="35.6" y="136.1">GND</text>
<text x="48.3" y="136.1">GND</text>
<text x="61.2" y="147.5">SN74LVC2G17DB</text>
<text x="66" y="145">U1202B</text>
<text x="118.4" y="150.1">+5V</text>
<text x="35.6" y="166.5">GND</text>
<text x="48.3" y="166.5">GND</text>
<text x="67.6" y="178">SN74LVC2G17DB</text>
<text x="71.7" y="175.7">U1208B</text>
<text x="117.8" y="183.7">GND</text>
<text x="35.6" y="197">GND</text>
<text x="48.3" y="197">GND</text>
</g>
<g font-size="1.8" fill="#0000c2">
<text x="181" y="24.5">Yes,</text>
<text x="186" y="24.5">we</text>
<text x="189.5" y="24.5">know</text>
<text x="195.4" y="24.5">that</text>
<text x="200.3" y="24.5">the</text>
<text x="204.4" y="24.5">polarity</text>
<text x="212.8" y="24.5">is</text>
<text x="215.6" y="24.5">flipped</text>
<text x="223.3" y="24.5">going</text>
<text x="229.7" y="24.5">in</text>
<text x="232.6" y="24.5">to</text>
<text x="235.6" y="24.5">the</text>
<text x="239.8" y="24.5">VR interface</text>
<text x="252.9" y="24.5">chips.\\nWhile</text>
<text x="267.5" y="24.5">originally</text>
<text x="277.5" y="24.5">on</text>
<text x="281" y="24.5">accident,</text>
<text x="295" y="24.5">no</text>
<text x="186.1" y="76.6">Optional</text>
<text x="195.1" y="76.6">setting</text>
<text x="202.8" y="76.6">in</text>
<text x="205.7" y="76.6">Mode</text>
<text x="211.7" y="76.6">C for</text>
<text x="218" y="76.6">no</text>
<text x="221.5" y="76.6">adaptive</text>
<text x="230.6" y="76.6">threshold</text>
<text x="240.7" y="76.6">timeout</text>
<text x="251.7" y="76.6">See</text>
<text x="256.3" y="76.6">MAX9924</text>
<text x="266" y="76.6">Datasheet\\nComponents</text>
<text x="291" y="76.6">as</text>
<text x="294.3" y="76.6">spec</text>
<text x="107.3" y="100.1">Crazy</text>
<text x="113.7" y="100.1">pin</text>
<text x="117.8" y="100.1">routing</text>
<text x="125.6" y="100.1">is</text>
<text x="128.4" y="100.1">to</text>
<text x="131.5" y="100.1">make</text>
<text x="137.6" y="100.1">PCB</text>
<text x="142.6" y="100.1">layout</text>
<text x="149.6" y="100.1">simpler</text>
</g>
<g font-size="1.8" fill="#939391">
<text x="186.1" y="31.8">R1205</text>
<text x="195.6" y="31.8">R1206</text>
<text x="236.9" y="35.8">MAX9924</text>
<text x="253.2" y="35.3">R1215</text>
<text x="186.1" y="42">R1208</text>
<text x="187.1" y="37.1">4.7k</text>
<text x="195.6" y="42">R1209</text>
<text x="196.6" y="37.1">4.7k</text>
<text x="206.8" y="41">C1209</text>
<text x="226.4" y="38.3">IN-</text>
<text x="236.4" y="41" transform="rotate(-90 236.4 41)">VCC</text>
<text x="253.2" y="37.6">4.7k</text>
<text x="187.1" y="47.2">4.7k</text>
<text x="196.6" y="47.2">4.7k</text>
<text x="206.8" y="43.3">1n</text>
<text x="212.3" y="43.3" transform="rotate(-90 212.3 43.3)">DNP</text>
<text x="217.6" y="44.4" transform="rotate(-90 217.6 44.4)">R1207</text>
<text x="226.4" y="45.9">IN+</text>
<text x="239.6" y="42.1">COUT</text>
<text x="209.6" y="52.9">R1217</text>
<text x="236.1" y="49.8">ZERO_EN</text>
<text x="209.6" y="58.6">R1218</text>
<text x="211.5" y="54.8">1k</text>
<text x="226.4" y="54.8">BIAS</text>
<text x="233.9" y="55.5" transform="rotate(-90 233.9 55.5)">INT_THRS</text>
<text x="236.4" y="55.5" transform="rotate(-90 236.4 55.5)">EXT</text>
<text x="237.5" y="59.3">U1203</text>
<text x="240.7" y="54.8">GND</text>
<text x="260.8" y="56.2">JP1201</text>
<text x="277.3" y="59.4">C1211</text>
<text x="211.5" y="60.6">1k</text>
<text x="277.3" y="61.7">100n</text>
<text x="204.5" y="70.1">C1212</text>
<text x="211.4" y="70.1">1u</text>
<text x="222.9" y="69.4">R1219</text>
<text x="224" y="71.3">DNP</text>
<text x="238.8" y="69.4">R1220</text>
<text x="239.9" y="71.3">DNP</text>
<text x="39.4" y="83.4">R1405</text>
<text x="39.3" y="85.8">2.7k</text>
<text x="40.7" y="89.1">R1406</text>
<text x="186.1" y="86.4">R1210</text>
<text x="195.6" y="86.4">R1211</text>
<text x="253.2" y="89.9">R1216</text>
<text x="41.7" y="91">2.7k</text>
<text x="187.1" y="91.7">4.7k</text>
<text x="196.6" y="91.7">4.7k</text>
<text x="206.8" y="95.6">C1210</text>
<text x="226.4" y="92.9">IN-</text>
<text x="236.4" y="95.7" transform="rotate(-90 236.4 95.7)">VCC</text>
<text x="236.9" y="90.4">MAX9924</text>
<text x="253.2" y="92.2">4.7k</text>
<text x="40.4" y="98.5">1n</text>
<text x="40.4" y="96.2">C1405</text>
<text x="53.1" y="98.5">1n</text>
<text x="53.1" y="96.2">C1406</text>
<text x="186.1" y="96.6">R1213</text>
<text x="187.1" y="101.8">4.7k</text>
<text x="195.6" y="96.6">R1214</text>
<text x="196.6" y="101.8">4.7k</text>
<text x="206.8" y="97.9">1n</text>
<text x="212.3" y="97.9" transform="rotate(-90 212.3 97.9)">DNP</text>
<text x="217.6" y="99" transform="rotate(-90 217.6 99)">R1212</text>
<text x="226.4" y="100.6">IN+</text>
<text x="239.6" y="96.7">COUT</text>
<text x="236.1" y="104.4">ZERO_EN</text>
<text x="39.4" y="113.9">R1407</text>
<text x="226.4" y="109.4">BIAS</text>
<text x="233.9" y="110.1" transform="rotate(-90 233.9 110.1)">INT_THRS</text>
<text x="236.4" y="110.1" transform="rotate(-90 236.4 110.1)">EXT</text>
<text x="237.5" y="113.9">U1204</text>
<text x="240.7" y="109.4">GND</text>
<text x="39.3" y="116.3">2.7k</text>
<text x="40.7" y="119.6">R1408</text>
<text x="61.2" y="117.1">SN74LVC2G17DB</text>
<text x="66.1" y="114.5">U1208A</text>
<text x="41.7" y="121.5">2.7k</text>
<text x="40.4" y="129">1n</text>
<text x="40.4" y="126.7">C1407</text>
<text x="53.1" y="129">1n</text>
<text x="53.1" y="126.7">C1408</text>
<text x="39.3" y="146.8">2.7k</text>
<text x="39.4" y="144.4">R1201</text>
<text x="40.7" y="150.1">R1202</text>
<text x="41.7" y="152">2.7k</text>
<text x="109.8" y="155.2">U1107</text>
<text x="122.5" y="155.2">SRV05-4</text>
<text x="40.4" y="159.5">1n</text>
<text x="40.4" y="157.2">C1204</text>
<text x="53.1" y="159.5">1n</text>
<text x="53.1" y="157.2">C1205</text>
<text x="119.8" y="156.2" transform="rotate(-90 119.8 156.2)">VP</text>
<text x="108.2" y="163.6">IO1</text>
<text x="128.5" y="163.6">IO3</text>
<text x="108.2" y="168.7">IO2</text>
<text x="128.5" y="168.7">IO4</text>
<text x="39.3" y="177.3">2.7k</text>
<text x="39.4" y="174.9">R1203</text>
<text x="119.8" y="179.1" transform="rotate(-90 119.8 179.1)">VN</text>
<text x="40.7" y="180.6">R1204</text>
<text x="41.7" y="182.5">2.7k</text>
<text x="40.4" y="190">1n</text>
<text x="40.4" y="187.7">C1207</text>
<text x="53.1" y="190">1n</text>
<text x="53.1" y="187.7">C1208</text>
</g>
<g font-size="1.8" fill="#a5a4a2">
<text x="223.4" y="37.2">2</text>
<text x="235.3" y="36.2" transform="rotate(-90 235.3 36.2)">10</text>
<text x="246.3" y="41">7</text>
<text x="223.4" y="44.8">1</text>
<text x="223.4" y="53.7">4</text>
<text x="246.3" y="53.7">5</text>
<text x="246.3" y="48.6">6</text>
<text x="261.1" y="52.1" transform="rotate(-90 261.1 52.1)">1</text>
<text x="232.8" y="58.5" transform="rotate(-90 232.8 58.5)">9</text>
<text x="235.3" y="58.5" transform="rotate(-90 235.3 58.5)">8</text>
<text x="255.8" y="58.5">2</text>
<text x="261.1" y="62.3" transform="rotate(-90 261.1 62.3)">3</text>
<text x="223.4" y="91.8">2</text>
<text x="235.3" y="90.8" transform="rotate(-90 235.3 90.8)">10</text>
<text x="246.3" y="95.6">7</text>
<text x="223.4" y="99.4">1</text>
<text x="246.3" y="103.3">6</text>
<text x="223.4" y="108.3">4</text>
<text x="232.8" y="113.1" transform="rotate(-90 232.8 113.1)">9</text>
<text x="235.3" y="113.1" transform="rotate(-90 235.3 113.1)">8</text>
<text x="246.3" y="108.3">5</text>
<text x="122" y="155.6" transform="rotate(-90 122 155.6)">5</text>
<text x="109.1" y="165.8">1</text>
<text x="129.5" y="165.8">4</text>
<text x="109.1" y="170.9">3</text>
<text x="129.5" y="170.9">6</text>
<text x="122" y="178.5" transform="rotate(-90 122 178.5)">2</text>
</g>
<g font-size="1.8" fill="#a90000">
<text x="143" y="64.2" transform="rotate(-90 143 64.2)">5</text>
<text x="130.1" y="74.4">1</text>
<text x="150.4" y="74.4">4</text>
<text x="130.1" y="79.5">3</text>
<text x="150.4" y="79.5">6</text>
<text x="143" y="87.1" transform="rotate(-90 143 87.1)">2</text>
</g>
<g font-size="1.4" fill="#a90000">
<text x="69.9" y="27.7">1</text>
<text x="80" y="27.7">6</text>
<text x="69.9" y="58.8">1</text>
<text x="80" y="58.8">6</text>
<text x="69.9" y="89.9">3</text>
<text x="80" y="89.9">4</text>
<text x="69.9" y="150.9">3</text>
<text x="80" y="150.9">4</text>
<text x="69.9" y="181.4">3</text>
<text x="80" y="181.4">4</text>
</g>
<g font-size="1.4" fill="#a5a4a2">
<text x="69.9" y="120.4">1</text>
<text x="80" y="120.4">6</text>
</g>
</svg>
